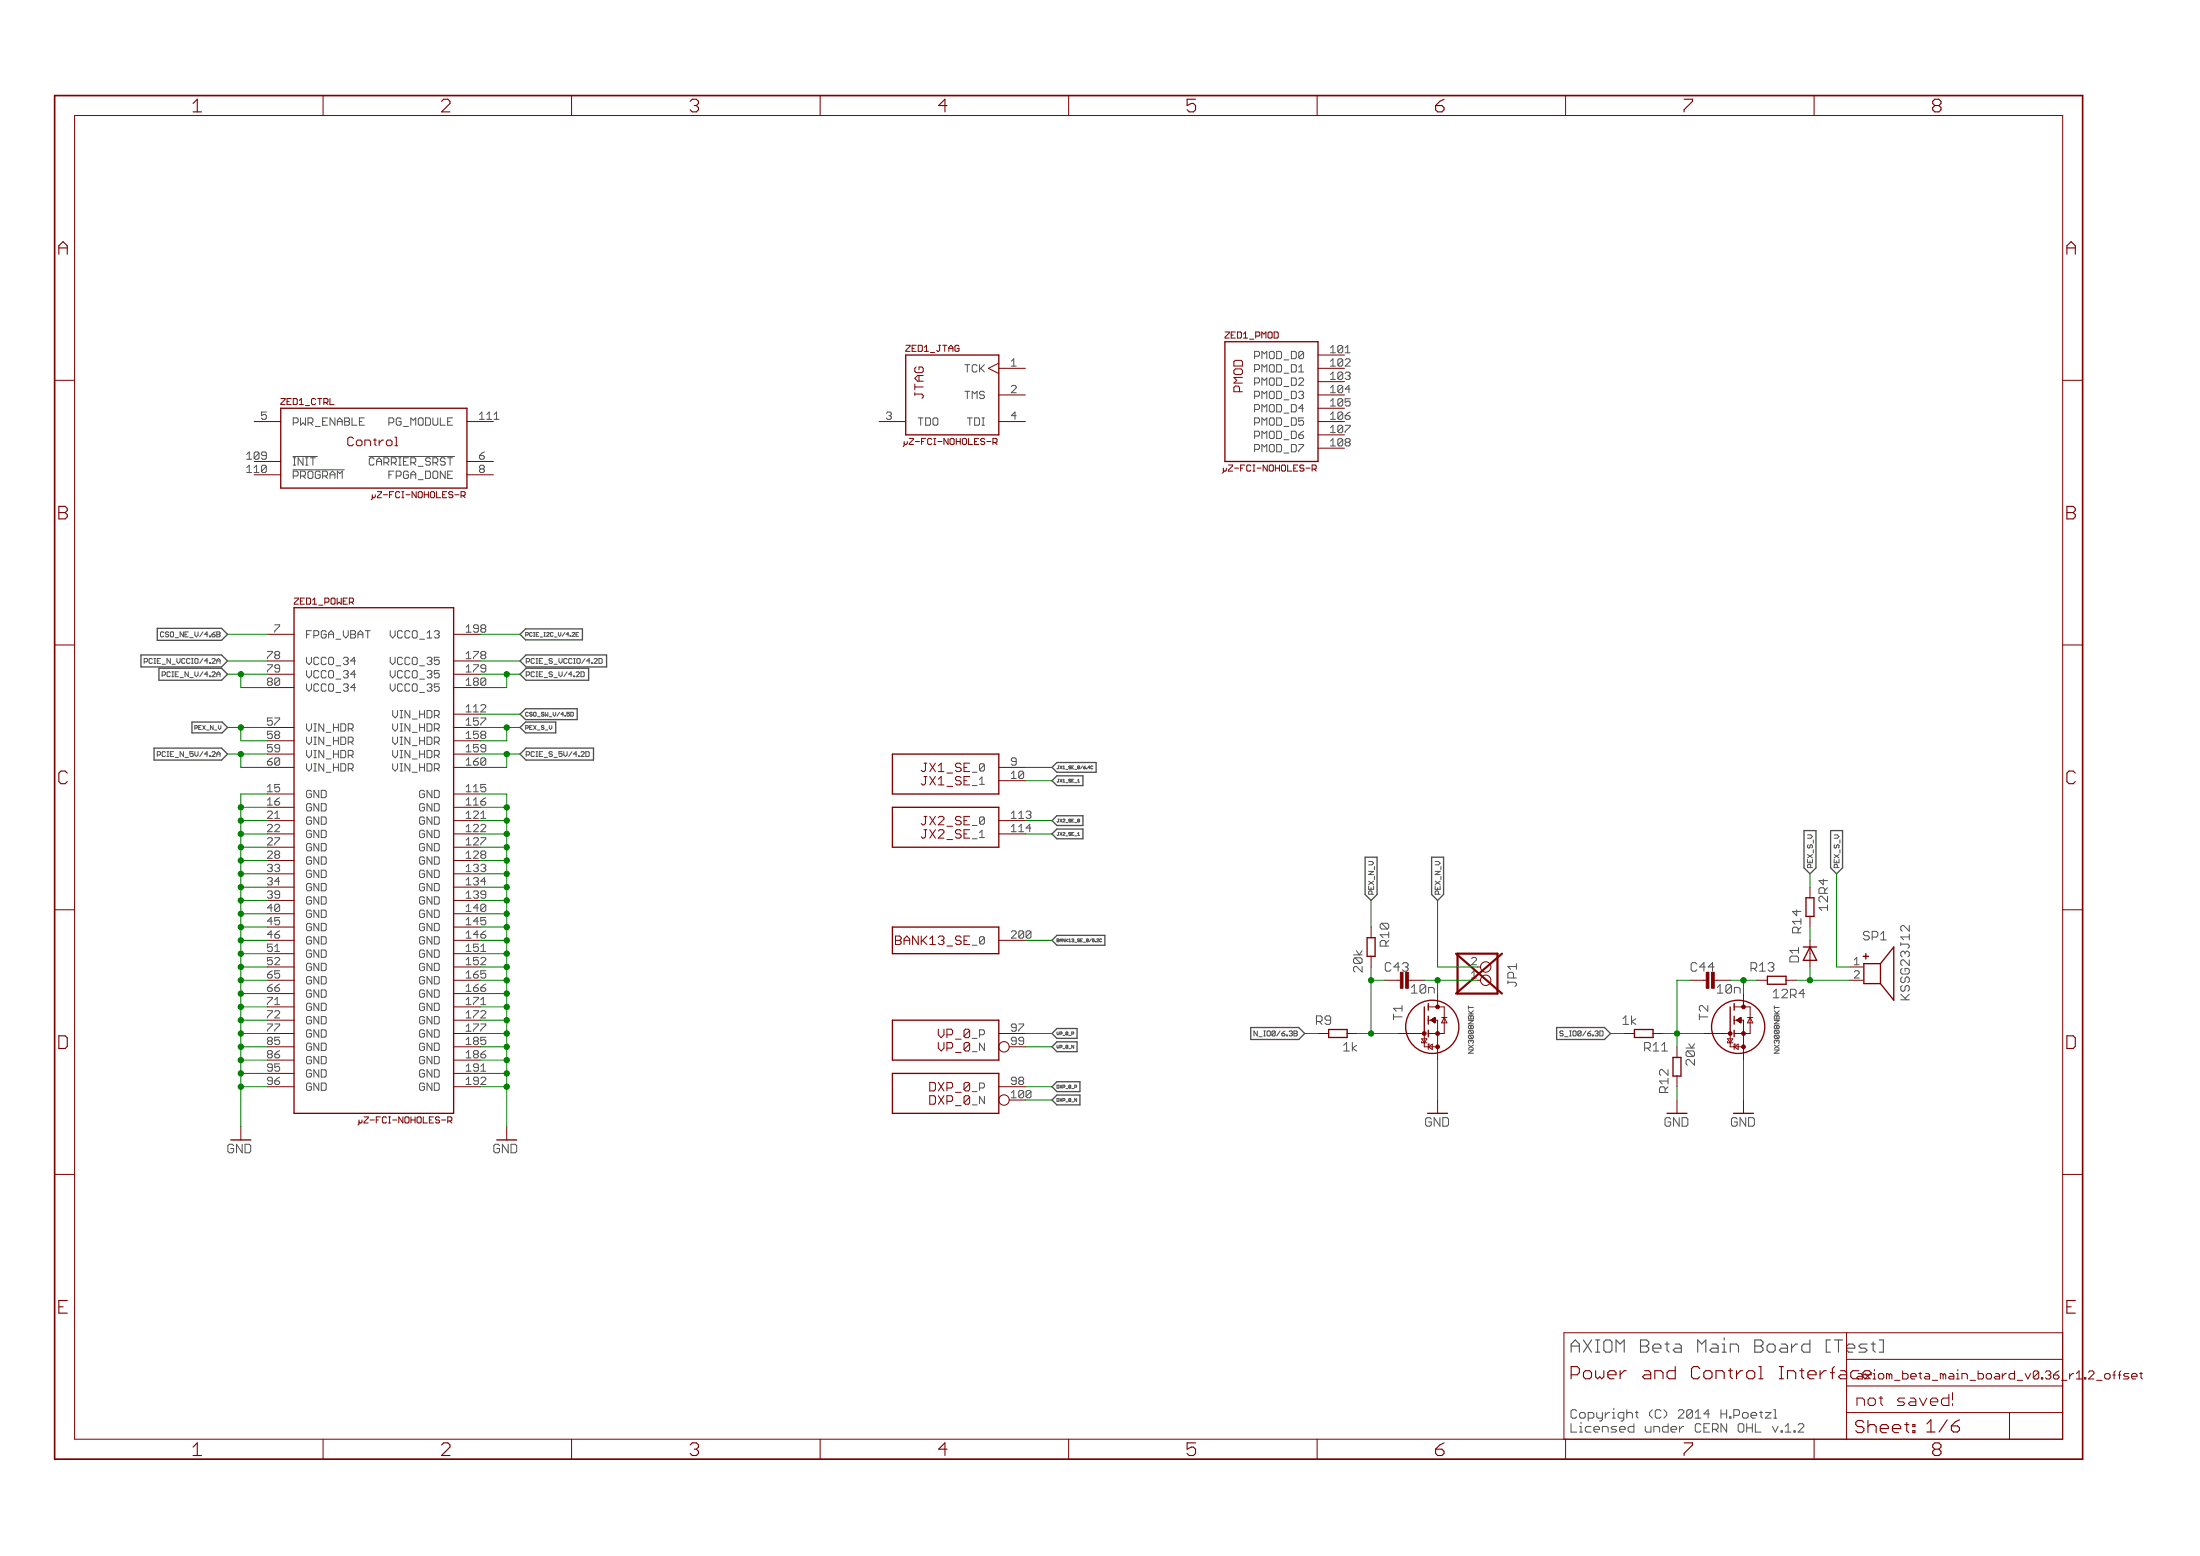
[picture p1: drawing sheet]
<svg xmlns="http://www.w3.org/2000/svg" width="420mm" height="297mm" viewBox="0 0 420 297" stroke-linecap="round" stroke-linejoin="round" font-family="sans-serif">
<g fill="none" stroke="#505050" stroke-width=".19">
<path d="M68.6 79.8h1M256.9 76.1h1M256.9 67.4h1M257.6 71l.3 .3v.2l-.3 .2 .3 .3v.2l-.3 .2M257.6 68.5l.3 .2v.3l-1 .9h1M257.6 76.6l.3 .2v.5l-.3 .2M257.6 79.4l.3 .2v.2l-.3 .3M257.9 78.7l-.5 .2M55.9 87.1h4.7M55.9 89.7h9.9M64.9 90.4l.5-.5v1.4M68.6 81.2h1"/>
<path d="M68.6 80.5h.5M70.5 87.1h16.3M94.4 80.1h.9M256.9 81.2h1v.2l-1 1M92.5 119.3l.3 .2v.2l-.3 .3 .3 .2v.3l-.3 .2M42.2 138.5v.5l-.2 .3M67.9 126.2h-.9l.7-.7v1.4M67.9 128.7h-.9l.7-.7v1.4M67.9 131.3h-.9l.7-.7v1.4M69.8 120.4h.9M70.2 120.4v1.4M91.8 137.1h1v.2l-1 .9"/>
<path d="M92.1 127.6h.7M92.5 124.4l.3 .2v.2l-.3 .3 .3 .2v.2l-.3 .3M92.5 126.9l.3 .2v1l-.3 .2M92.5 134.5l.3 .2v.3l-1 .9h1M92.5 139.6l.3 .2v.3l-.3 .2 .3 .2v.3l-.3 .2M92.5 129.4l.3 .3M92.8 129.7v.9l-.3 .2M92.8 129.7l-1 .9M105.4 138.5v.5l-.3 .3-.2-.3M109 136l.5 .1v.5l-.5 .1M110 120.7h.5M110 121.5h.5"/>
<path d="M111 128.2h.4l.2 .2v.6l-.2 .2h-.4M114.4 125.7h.5l.1 .2v.6l-.1 .1h-.5M91.8 149.8h1M91.8 159.9h1v.2l-1 1M91.8 156.2h1M92.1 142.8h.7M92.5 150.2l.3 .3v.4l-.3 .3M92.5 142.1l.3 .3v.9l-.3 .2M92.5 153l.3 .2v.3l-.3 .2M92.5 157.4l.3 .2v.2l-1 1h1M92.5 144.7l.3 .2M92.8 144.9v.9l-.3 .3"/>
<path d="M92.8 152.3l-.5 .2M92.8 144.9l-1 .9M111.9 143.5h.5l.1 .1v.7l-.1 .1h-.5M196.7 154.8l.2 .3v.2l-.2 .2 .2 .3v.2l-.2 .2M205.3 149.4h.3M205.3 157h.3M205.3 159.6h.3M205.8 148.9l.2-.1v.5M205.8 159.1l.2-.2v.6M205.8 149.3h.4M205.8 159.5h.4M206.2 156.5h-.4v.3"/>
<path d="M206.2 156.5v.3h-.4M206.2 156.5l-.4 .3M208.1 146.5h-.3l.2-.3v.6M208.7 146.3h-.4v.4h.4M91.8 175.2h1M92.1 170.8h.7M92.5 162.5l.3 .2v.2l-.3 .3 .3 .2v.2l-.3 .3M92.5 165l.3 .2v.3l-.3 .2 .3 .2v.3l-.3 .2M92.5 170.1l.3 .2v.9l-.3 .3M92.5 175.6l.3 .3v.4l-.3 .3M92.5 178.4l.3 .2v.3l-.3 .2M92.5 172.6l.3 .2"/>
<path d="M92.8 172.8v1l-.3 .2M92.8 172.8l-1 1M92.8 177.7l-.5 .2M209.4 179.3h.4l-.4 .5h.4M210.4 179.3h-.4v.4h.4M262.5 165.4v.6M262.5 167.3v.6M275.2 165.4v.6M275.2 167.3v.6M346.3 160.3v.7M346.3 162.2v.6M351.4 160.3v.7"/>
<path d="M351.4 162.2v.6M364.6 176.7v1.1l-1-1.1h-.3l-.3 .3M91.8 195.5h1v.2l-1 .9M91.8 181.6h1M91.8 185.3h1M91.8 191.8h1M91.8 198h1M92.5 182.8l.3 .2v.2l-1 1h1M92.5 185.8l.3 .2v.5l-.3 .2M92.5 188.6l.3 .2v.2l-.3 .3M92.5 192.9l.3 .3v.2l-1 .9h1M92.5 198.5l.3 .2v.5l-.3 .2"/>
<path d="M92.8 187.9l-.5 .2M204.1 197.7h.4M204.7 197.4h.3l.1-.3-.4-.1v.6M205.1 199.5v.6l-.4-.6v.6M266.1 194.1h1.7M266.1 193.6v1.1M267.8 192.5h-1.7l.6 .5M267.8 192v1M280.4 199.5l1 .6M280.4 192v.6M280.4 194l.2-.1 .3 .1 .3-.1 .2 .1v.5h-1zM280.4 194.8h1l-1 .7h1"/>
<path d="M280.4 193.6h1M280.4 193l.7 .6M280.4 192.3h1M280.6 196.7l-.2 .1v.4l.2 .1h.6M280.6 197.6l-.2 .2v.3l.2 .1h.6M280.6 196.7h.6l.2 .1v.4l-.2 .1M280.6 197.6h.6l.2 .2v.3l-.2 .1M280.6 197.6l.6 .6M280.6 196.7l.6 .6M280.9 198.7l-.1-.1-.4 .1v.3l.2 .2M280.9 195.9l-.1-.2-.4 .2v.3l.2 .2 .3-.2M280.9 198.7l.2-.1 .3 .1v.3l-.2 .2"/>
<path d="M280.9 194v.5M280.9 195.9v.3M280.9 198.7v.2M280.9 195.9l.2-.2 .3 .2v.3l-.2 .2-.3-.2M281.4 199.5l-1 .6M281.4 193l-.5 .4M324.5 194.1h1.7M324.5 193.6v1.1M326.2 192v1l-1.1-1h-.3l-.3 .2v.6l.3 .2M338.9 194.8h.9l-.9 .7h.9M338.9 194l.1-.1 .3 .1 .3-.1 .2 .1v.5h-.9zM338.9 193.6h.9"/>
<path d="M338.9 192.3h.9M338.9 199.5l.9 .6M338.9 192v.6M338.9 193l.6 .6M339 197.6l-.1 .2v.3l.1 .1h.6M339 197.6h.6l.2 .2v.3l-.2 .1M339 196.7l-.1 .1v.4l.1 .1h.6M339 196.7h.6l.2 .1v.4l-.2 .1M339 197.6l.6 .6M339 196.7l.6 .6M339.3 198.7l-.1-.1-.3 .1v.3l.1 .2M339.3 198.7l.2-.1 .3 .1v.3l-.2 .2"/>
<path d="M339.3 195.9l-.1-.2-.3 .2 .1 .5 .3-.2M339.3 195.9l.2-.2 .3 .2-.2 .5-.3-.2M339.3 194v.5M339.3 195.9v.3M339.3 198.7v.2M339.8 199.5l-.9 .6M339.8 193l-.5 .4M91.8 204.5h1M92.5 201.3l.3 .2v.2l-.3 .3M92.5 205.6l.3 .3v.2l-1 .9h1M92.8 200.6l-.5 .2M204.1 200.2h.4"/>
<path d="M204.7 207.8h.4M204.7 210.4h.4M205.3 207.5h.3l-.1-.3h-.2v.5M205.6 209.7v.6l-.3-.6v.6M280.4 200.4h1l-1 .7h1M338.9 200.4h.9l-.9 .7h.9M343.4 272l.3-.2h.5l.3 .2v.3l-1.1 1.1h1.1"/>
</g>
<g fill="none" stroke="#505050" stroke-width=".25">
<path d="M30 120h12.3l1.2 1.1-1.2 1.1h-12.3zM26.9 125h15.4l1.2 1.2-1.2 1.1h-15.4zM30.4 127.6h11.9l1.2 1.1-1.2 1.2h-11.9zM36.7 137.8h5.7l1.1 1.1-1.1 1h-5.7zM99.3 121.1l1.1-1h10.8v2.1h-10.8zM99.3 136.3l1.1-1h9.8v2.1h-9.8zM99.3 128.7l1.2-1.1h11.9v2.3h-11.9zM99.3 138.9l1.1-1.1h5.7v2.1h-5.7zM99.3 126.2l1.2-1.2h15.3v2.3h-15.3zM29.4 142.8h12.9l1.2 1.2-1.2 1.1h-12.9zM99.3 144l1.2-1.2h12.8v2.3h-12.8zM200.9 146.5l.9-.9h7.5v1.8h-7.5z"/>
<path d="M200.9 149l.9-.9h5v1.9h-5zM200.9 156.7l.9-1h5v1.9h-5zM200.9 159.2l.9-.9h5v1.8h-5zM344.5 158.6h2.3v7.1l-1.1 1.1-1.2-1.1zM349.6 158.6h2.3v7.1l-1.1 1.1-1.2-1.1zM201.8 178.6h9.2v1.8h-9.2l-.9-.9zM260.7 163.6h2.3v7.2l-1.1 1.1-1.2-1.1zM273.4 163.6h2.3v7.2l-1.1 1.1-1.2-1.1zM201.8 196.3h3.9v1.9h-3.9l-.9-.9zM201.8 198.9h3.9v1.9h-3.9l-.9-1zM238.9 196.2h9.1l1.2 1.1-1.2 1.1h-9.1zM297.3 196.2h9.1l1.2 1.1-1.2 1.1h-9.1z"/>
<path d="M201.8 206.5h4.4v1.9h-4.4l-.9-.9zM201.8 209h4.4v1.9h-4.4l-.9-.9z"/>
</g>
<g fill="none" stroke="#800000" stroke-width=".25">
<path d="M53.6 77.9h35.6v15.3h-35.6zM173 67.8h17.8v15.2h-17.8zM233.9 65.2h17.8v22.9h-17.8zM56.2 116h30.4v96.5h-30.4zM170.4 154.1h20.4v7.6h-20.4zM170.4 144h20.4v7.6h-20.4zM170.4 177h20.4v5.1h-20.4zM261.1 179h1.5v3.6h-1.5zM344.9 171.4h1.5v3.5h-1.5zM170.4 194.8h20.4v7.6h-20.4zM253.7 196.5h3.6v1.6h-3.6zM272 192.2v5.1"/>
<path d="M272.8 191.6v1.2M272.8 194v1.5M272.8 196.7v1.2M312.1 196.5h3.6v1.6h-3.6zM330.4 192.2v5.1M331.2 191.6v1.2M331.2 194v1.5M331.2 196.7v1.2M337.5 186.4h3.6v1.5h-3.6zM344.4 180.8h2.5M345.7 180.8l1.2 2.5h-2.5zM355.8 182.6h1"/>
<path d="M356.3 182.1v1M359.1 184h-3.1v3.8h3.1M359.1 184v3.8M359.1 184l2.6-3.2v10.1l-2.6-3.1M170.4 204.9h20.4v7.6h-20.4zM320.3 201.9h-.8v3.5h1.5v-3.5"/>
<circle cx="273.5" cy="196" r="5.1"/>
<circle cx="332" cy="196" r="5.1"/>
</g>
<g fill="none" stroke="#800000" stroke-width=".19">
<path d="M61.7 18.2v3.9M109.2 18.2v3.9M156.6 18.2v3.9M204.1 18.2v3.9M251.5 18.2v3.9M299 18.2v3.9M346.5 18.2v3.9M14.2 22.1h379.7v252.6h-379.7zM10.4 72.6h3.8M63 77.2h.8M182.4 66.1l.2-.2h.4l.2 .2M182.8 66.5h.4v.4l-.2 .2h-.4l-.2-.2"/>
<path d="M190.8 69.3l-2 1 2 1M190.8 70.3h5M190.8 75.4h5M243.3 63.4h.6l.2 .2v.7l-.2 .2h-.6M251.7 70.3h5.1M251.7 75.4h5.1M251.7 77.9h5.1M251.7 72.9h5.1M251.7 67.8h5.1M393.9 72.6h3.8M48.5 88.1h5.1M48.5 80.5h5.1"/>
<path d="M48.5 90.6h5.1M89.2 88.1h5M89.2 80.5h5M89.2 90.6h5M167.9 80.5h5.1M190.8 80.5h5M251.7 80.5h5.1M251.7 85.6h5.1M251.7 83h5.1M66.7 114.2h.6l.2 .2v.3l-.2 .3h-.6M67.1 115l.4 .3M10.4 123.1h3.8"/>
<path d="M51.1 126.2h5.1M51.1 128.7h5.1M51.1 131.3h5.1M51.1 121.1h5.1M51.1 138.9h5.1M86.6 126.2h5.1M86.6 128.7h5.1M86.6 131.3h5.1M86.6 121.1h5.1M86.6 138.9h5.1M86.6 136.3h5.1M393.9 123.1h3.8"/>
<path d="M51.1 151.6h5.1M51.1 154.1h5.1M51.1 156.7h5.1M51.1 159.2h5.1M51.1 141.4h5.1M51.1 144h5.1M51.1 146.5h5.1M86.6 151.6h5.1M86.6 154.1h5.1M86.6 156.7h5.1M86.6 159.2h5.1M86.6 141.4h5.1"/>
<path d="M86.6 144h5.1M86.6 146.5h5.1M190.8 156.7h5M190.8 159.2h5M190.8 146.5h5M190.8 149h5M10.4 173.7h3.8M51.1 161.7h5.1M51.1 164.3h5.1M51.1 166.8h5.1M51.1 169.4h5.1M51.1 171.9h5.1"/>
<path d="M51.1 174.4h5.1M51.1 177h5.1M51.1 179.5h5.1M86.6 161.7h5.1M86.6 164.3h5.1M86.6 166.8h5.1M86.6 169.4h5.1M86.6 171.9h5.1M86.6 174.4h5.1M86.6 177h5.1M86.6 179.5h5.1M190.8 179.5h5"/>
<path d="M261.9 177v2M345.7 169.4v2M345.7 174.9v2.1M345.7 179.5v5.1M393.9 173.7h3.8M51.1 182.1h5.1M51.1 184.6h5.1M51.1 187.1h5.1M51.1 189.7h5.1M51.1 192.2h5.1M51.1 194.8h5.1M51.1 197.3h5.1"/>
<path d="M51.1 199.8h5.1M86.6 182.1h5.1M86.6 184.6h5.1M86.6 187.1h5.1M86.6 189.7h5.1M86.6 192.2h5.1M86.6 194.8h5.1M86.6 197.3h5.1M86.6 199.8h5.1M190.8 197.3h5M192.7 199.8h3.1M251.7 197.3h2"/>
<path d="M257.3 197.3h2M261.9 182.6v2M264.4 187.1h3M266.9 197.3h5.1v2.5h2.6M271.5 198.8v.3h1M271.5 198.3h1l-.5 .8zM272.8 192.2h3v5.1h-3M272.8 194.8h1.8v7.6M272.8 199.8l.7-.5v1zM273 199.3h-.2v1M273.3 194.8l.7-.6v1.1zM273.3 194.7h.7"/>
<path d="M273.4 194.8h.6M273.4 194.7h.6M273.5 194.6h.5M273.5 194.9h.5M273.6 194.9h.4M273.6 195h.4M273.6 194.5h.4M273.7 195h.3M273.7 194.5h.3M273.8 195.1h.2M273.8 194.4h.2M273.9 194.3h.1"/>
<path d="M273.9 195.2h.1M274 194.3h.1M274 195.2h.1M274 194.2h.1M274.6 189.7v2.5M275.3 194.2h1M275.8 194.2l.5 1.1h-1zM282.2 184.6h.5M282.2 187.1h.5M310.1 197.3h2M315.7 197.3h2M322.8 187.1h3.1"/>
<path d="M325.4 197.3h5v2.5h2.6M329.9 198.8v.3h1M329.9 198.3h1l-.5 .8zM331.2 192.2h3v5.1h-3M331.2 194.8h1.8v7.6M331.2 199.8l.8-.5v1zM331.4 199.3h-.2v1M331.7 194.8l.8-.6v1.1zM331.8 194.8h.7M331.8 194.7h.7M331.9 194.9h.6M331.9 194.6h.6"/>
<path d="M332 194.9h.5M332 194.6h.5M332 194.5h.5M332.1 195h.4M332.1 194.5h.4M332.2 194.4h.3M332.2 195.1h.3M332.3 195.1h.2M332.3 195.2h.2M332.3 194.3h.2M332.4 195.2h.1M332.4 194.3h.1"/>
<path d="M332.5 194.2h.1M333 189.7v2.5M333.7 194.2h1.1M334.2 194.2l.6 1.1h-1.1zM335.5 187.1h2M341.1 187.1h2M353.3 184.6h2.5M353.3 187.1h2.5M46 215.1v2.5M51.1 202.4h5.1M51.1 204.9h5.1M51.1 207.5h5.1"/>
<path d="M86.6 202.4h5.1M86.6 204.9h5.1M86.6 207.5h5.1M96.8 215.1v2.5M190.8 207.5h5M274.6 210v2.5M320.3 205.4v2.1M320.3 210v2.5M333 210v2.5M10.4 224.2h3.8M393.9 224.2h3.8M352.7 259.5h41.2"/>
<path d="M393.9 254.4h-95.2v20.3M61.7 274.7v3.9M109.2 274.7v3.9M156.6 274.7v3.9M204.1 274.7v3.9M251.5 274.7v3.9M299 274.7v3.9M346.5 274.7v3.9M383.8 269.7v5M393.9 264.6h-41.2v5.1h41.2"/>
<circle cx="191.7" cy="199.8" r=".99"/>
<circle cx="283.7" cy="187.1" r=".99"/>
<circle cx="283.7" cy="184.6" r=".99"/>
<circle cx="191.7" cy="210" r=".99"/>
</g>
<path d="M10.4 18.2h387.3v260.4h-387.3z" fill="none" stroke="#800000" stroke-width=".32"/>
<path d="M278.4 182.1h7.6v7.6h-7.6z" fill="none" stroke="#800000" stroke-width=".42"/>
<path d="M278.1 182.1l8.8 7.6M286.9 182.1l-8.8 7.6" fill="none" stroke="#800000" stroke-width=".4"/>
<g fill="#800000" stroke="#800000" stroke-width=".19">
<circle cx="274.6" cy="197.3" r=".36"/>
<circle cx="274.6" cy="192.2" r=".36"/>
<circle cx="274.6" cy="199.8" r=".36"/>
<circle cx="272" cy="197.3" r=".36"/>
<circle cx="333" cy="197.3" r=".36"/>
<circle cx="333" cy="192.2" r=".36"/>
<circle cx="333" cy="199.8" r=".36"/>
<circle cx="330.4" cy="197.3" r=".36"/>
</g>
<g fill="#800000" stroke="#800000" stroke-width=".19">
<path d="M268.5 185.6h.5v3.1h-.5z"/>
<path d="M267.4 185.6h.5v3.1h-.5z"/>
<path d="M326.9 185.6h.5v3.1h-.5z"/>
<path d="M325.9 185.6h.5v3.1h-.5z"/>
</g>
<g fill="none" stroke="#008000" stroke-width=".19">
<path d="M43.5 121.1h7.6M43.5 128.7h7.6M43.5 138.9h7.6M43.5 126.2h7.6M46 128.7v2.6h5.1M46 138.9v2.5h5.1M91.7 121.1h7.6M91.7 136.3h7.6M91.7 128.7h7.6M91.7 138.9h7.6M91.7 126.2h7.6M96.8 128.7v2.6h-5.1"/>
<path d="M96.8 138.9v2.5h-5.1M43.5 144h7.6M46 144v2.5h5.1M46 154.1h5.1M46 156.7h5.1M46 159.2h5.1M51.1 151.6h-5.1v63.5M91.7 151.6h5.1v63.5M91.7 154.1h5.1M91.7 156.7h5.1M91.7 159.2h5.1M91.7 144h7.6"/>
<path d="M96.8 144v2.5h-5.1M195.8 156.7h5.1M195.8 159.2h5.1M195.8 146.5h5.1M195.8 149h5.1M46 161.7h5.1M46 164.3h5.1M46 166.8h5.1M46 169.4h5.1M46 171.9h5.1M46 174.4h5.1M46 177h5.1"/>
<path d="M46 179.5h5.1M91.7 161.7h5.1M91.7 164.3h5.1M91.7 166.8h5.1M91.7 169.4h5.1M91.7 171.9h5.1M91.7 174.4h5.1M91.7 177h5.1M91.7 179.5h5.1M195.8 179.5h5.1M261.9 171.9v5.1M274.6 171.9v12.7h7.6"/>
<path d="M345.7 166.8v2.6M345.7 177v2.5M350.8 166.8v17.8h2.5M46 182.1h5.1M46 184.6h5.1M46 187.1h5.1M46 189.7h5.1M46 192.2h5.1M46 194.8h5.1M46 197.3h5.1M46 199.8h5.1M91.7 182.1h5.1"/>
<path d="M91.7 184.6h5.1M91.7 187.1h5.1M91.7 189.7h5.1M91.7 192.2h5.1M91.7 194.8h5.1M91.7 197.3h5.1M91.7 199.8h5.1M195.8 197.3h5.1M195.8 199.8h5.1M249.2 197.3h2.5M259.3 197.3h7.6M261.9 187.1h2.5"/>
<path d="M261.9 184.6v12.7M272 187.1h10.2M274.6 187.1v2.6M307.6 197.3h2.5M317.7 197.3h7.7M322.8 187.1h-2.5v12.7M330.4 187.1h5.1M333 187.1v2.6M343.1 187.1h10.2M345.7 184.6v2.5M46 202.4h5.1M46 204.9h5.1"/>
<path d="M46 207.5h5.1M91.7 202.4h5.1M91.7 204.9h5.1M91.7 207.5h5.1M195.8 207.5h5.1M195.8 210h5.1M274.6 202.4v7.6M320.3 207.5v2.5M333 202.4v7.6"/>
</g>
<g fill="#008000" stroke="#008000" stroke-width=".19">
<circle cx="46" cy="154.1" r=".51"/>
<circle cx="46" cy="156.7" r=".51"/>
<circle cx="46" cy="159.2" r=".51"/>
<circle cx="46" cy="161.7" r=".51"/>
<circle cx="46" cy="164.3" r=".51"/>
<circle cx="46" cy="166.8" r=".51"/>
<circle cx="46" cy="169.4" r=".51"/>
<circle cx="46" cy="171.9" r=".51"/>
<circle cx="46" cy="174.4" r=".51"/>
<circle cx="46" cy="177" r=".51"/>
<circle cx="46" cy="179.5" r=".51"/>
<circle cx="46" cy="182.1" r=".51"/>
<circle cx="46" cy="184.6" r=".51"/>
<circle cx="46" cy="187.1" r=".51"/>
<circle cx="46" cy="189.7" r=".51"/>
<circle cx="46" cy="192.2" r=".51"/>
<circle cx="46" cy="194.8" r=".51"/>
<circle cx="46" cy="197.3" r=".51"/>
<circle cx="46" cy="199.8" r=".51"/>
<circle cx="46" cy="202.4" r=".51"/>
<circle cx="46" cy="204.9" r=".51"/>
<circle cx="46" cy="207.5" r=".51"/>
<circle cx="96.8" cy="154.1" r=".51"/>
<circle cx="96.8" cy="156.7" r=".51"/>
<circle cx="96.8" cy="159.2" r=".51"/>
<circle cx="96.8" cy="161.7" r=".51"/>
<circle cx="96.8" cy="164.3" r=".51"/>
<circle cx="96.8" cy="166.8" r=".51"/>
<circle cx="96.8" cy="169.4" r=".51"/>
<circle cx="96.8" cy="171.9" r=".51"/>
<circle cx="96.8" cy="174.4" r=".51"/>
<circle cx="96.8" cy="177" r=".51"/>
<circle cx="96.8" cy="179.5" r=".51"/>
<circle cx="96.8" cy="182.1" r=".51"/>
<circle cx="96.8" cy="184.6" r=".51"/>
<circle cx="96.8" cy="187.1" r=".51"/>
<circle cx="96.8" cy="189.7" r=".51"/>
<circle cx="96.8" cy="192.2" r=".51"/>
<circle cx="96.8" cy="194.8" r=".51"/>
<circle cx="96.8" cy="197.3" r=".51"/>
<circle cx="96.8" cy="199.8" r=".51"/>
<circle cx="96.8" cy="202.4" r=".51"/>
<circle cx="96.8" cy="204.9" r=".51"/>
<circle cx="96.8" cy="207.5" r=".51"/>
<circle cx="46" cy="128.7" r=".51"/>
<circle cx="96.8" cy="128.7" r=".51"/>
<circle cx="46" cy="144" r=".51"/>
<circle cx="96.8" cy="144" r=".51"/>
<circle cx="96.8" cy="138.9" r=".51"/>
<circle cx="46" cy="138.9" r=".51"/>
<circle cx="274.6" cy="187.1" r=".51"/>
<circle cx="345.7" cy="187.1" r=".51"/>
<circle cx="333" cy="187.1" r=".51"/>
<circle cx="261.9" cy="197.3" r=".51"/>
<circle cx="261.9" cy="187.1" r=".51"/>
<circle cx="320.3" cy="197.3" r=".51"/>
</g>
<g font-size="3.7" fill="#800000">
<text x="36.2" y="21.4">1</text>
<text x="83.7" y="21.4">2</text>
<text x="131.1" y="21.4">3</text>
<text x="178.6" y="21.4">4</text>
<text x="226" y="21.4">5</text>
<text x="273.5" y="21.4">6</text>
<text x="321" y="21.4">7</text>
<text x="368.4" y="21.4">8</text>
<text x="10.6" y="48.6">A</text>
<text x="394.1" y="48.6">A</text>
<text x="10.6" y="99.2">B</text>
<text x="394.1" y="99.2">B</text>
<text x="10.6" y="149.7">C</text>
<text x="394.1" y="149.7">C</text>
<text x="10.6" y="200.2">D</text>
<text x="394.1" y="200.2">D</text>
<text x="10.6" y="250.8">E</text>
<text x="394.1" y="250.8">E</text>
<text x="36.2" y="277.9">1</text>
<text x="83.7" y="277.9">2</text>
<text x="131.1" y="277.9">3</text>
<text x="178.6" y="277.9">4</text>
<text x="226" y="277.9">5</text>
<text x="273.5" y="277.9">6</text>
<text x="321" y="277.9">7</text>
<text x="368.4" y="277.9">8</text>
</g>
<text font-size="3.6" fill="#505050" x="299.3" y="258.2">AXIOM Beta Main Board [Te</text>
<g font-size="3.6" fill="#800000">
<text x="299.3" y="263.3">Power and Control Interfa</text>
<text x="353.3" y="258.2">st]</text>
<text x="353.3" y="263.3">ce</text>
<text x="353.6" y="273.6">Sheet: 1/6</text>
</g>
<text font-size="3.2" fill="#800000" x="353.9" y="268.4">not saved!</text>
<g font-size="2.5" fill="#800000">
<text x="175.7" y="75.9" transform="rotate(-90 175.7 75.9)">JTAG</text>
<text x="236.7" y="74.6" transform="rotate(-90 236.7 74.6)">PMOD</text>
<text x="65.5" y="85.2">Control</text>
<text x="176" y="147.4">JX1_SE</text>
<text x="176" y="149.9">JX1_SE</text>
<text x="176" y="157.5">JX2_SE</text>
<text x="176" y="160.1">JX2_SE</text>
<text x="171.5" y="180.4">BANK13_SE</text>
<text x="268.8" y="189.7">10n</text>
<text x="327.2" y="189.7">10n</text>
<text x="179" y="198.2">VP_0</text>
<text x="179" y="200.7">VP_0</text>
<text x="323" y="203.3" transform="rotate(-90 323 203.3)">20k</text>
<text x="177.5" y="208.3">DXP_0</text>
<text x="177.5" y="210.9">DXP_0</text>
<text x="271.9" y="215.1">GND</text>
<text x="317.6" y="215.1">GND</text>
<text x="330.3" y="215.1">GND</text>
<text x="42.8" y="220.1">GND</text>
<text x="93.6" y="220.1">GND</text>
</g>
<g font-size="2.5" fill="#505050">
<text x="348.4" y="173.6" transform="rotate(-90 348.4 173.6)">12R4</text>
<text x="343.4" y="178" transform="rotate(-90 343.4 178)">R14</text>
<text x="355.2" y="179.5">SP1</text>
<text x="259.5" y="185.6" transform="rotate(-90 259.5 185.6)">20k</text>
<text x="264" y="185.5">C43</text>
<text x="264.6" y="180.5" transform="rotate(-90 264.6 180.5)">R10</text>
<text x="322.4" y="185.5">C44</text>
<text x="333.9" y="185.5">R13</text>
<text x="342.9" y="183.6" transform="rotate(-90 342.9 183.6)">D1</text>
<text x="289" y="188.4" transform="rotate(-90 289 188.4)">JP1</text>
<text x="338.2" y="190.6">12R4</text>
<text x="364.1" y="190.9" transform="rotate(-90 364.1 190.9)">KSSG23J12</text>
<text x="250.8" y="195.6">R9</text>
<text x="309.2" y="195.6">1k</text>
<text x="255.9" y="200.7">1k</text>
<text x="313.6" y="200.7">R11</text>
<text x="318" y="208.4" transform="rotate(-90 318 208.4)">R12</text>
<text x="299.3" y="270.8">Copyright (C) 2014 H.Poetzl</text>
<text x="299.3" y="273.5">Licensed under CERN OHL v.1.2</text>
</g>
<g font-size="2.3" fill="#800000">
<text x="353.9" y="263.3">axiom_beta_main_board_v0.36_r1.</text>
<text x="397.9" y="263.3">2_offset</text>
</g>
<g font-size="2.1" fill="#505050">
<text x="183.9" y="71.1">TCK</text>
<text x="192.4" y="70">1</text>
<text x="239.7" y="71.1">PMOD_D1</text>
<text x="239.7" y="68.5">PMOD_D0</text>
<text x="253.4" y="70">102</text>
<text x="253.4" y="67.4">101</text>
<text x="183.9" y="76.2">TMS</text>
<text x="192.4" y="75">2</text>
<text x="239.7" y="76.2">PMOD_D3</text>
<text x="239.7" y="73.6">PMOD_D2</text>
<text x="253.4" y="77.6">105</text>
<text x="253.4" y="75">104</text>
<text x="253.4" y="72.5">103</text>
<text x="49.3" y="80.1">5</text>
<text x="55.3" y="81.2">PWR_ENABLE</text>
<text x="74.5" y="81.2">PG_MODULE</text>
<text x="90.8" y="80.1">111</text>
<text x="168.7" y="80.1">3</text>
<text x="174.6" y="81.2">TDO</text>
<text x="183.9" y="81.2">TDI</text>
<text x="192.4" y="80.1">4</text>
<text x="239.7" y="83.8">PMOD_D6</text>
<text x="239.7" y="81.2">PMOD_D5</text>
<text x="239.7" y="78.7">PMOD_D4</text>
<text x="253.4" y="82.7">107</text>
<text x="253.4" y="80.1">106</text>
<text x="46.7" y="87.7">109</text>
<text x="55.3" y="88.8">INIT</text>
<text x="70.7" y="88.8">CARRIER_SRST</text>
<text x="90.8" y="87.7">6</text>
<text x="239.7" y="86.3">PMOD_D7</text>
<text x="253.4" y="85.2">108</text>
<text x="46.7" y="90.3">110</text>
<text x="55.3" y="91.4">PROGRAM</text>
<text x="74.5" y="91.4">FPGA_DONE</text>
<text x="90.8" y="90.3">8</text>
<text x="50.6" y="125.8">78</text>
<text x="51.8" y="120.7">7</text>
<text x="57.8" y="121.9">FPGA_VBAT</text>
<text x="74.6" y="121.9">VCCO_13</text>
<text x="88.3" y="125.8">178</text>
<text x="88.3" y="120.7">198</text>
<text x="50.6" y="130.9">80</text>
<text x="50.6" y="128.4">79</text>
<text x="57.8" y="129.5">VCCO_34</text>
<text x="57.8" y="126.9">VCCO_34</text>
<text x="74.6" y="126.9">VCCO_35</text>
<text x="74.6" y="129.5">VCCO_35</text>
<text x="88.3" y="128.4">179</text>
<text x="88.3" y="130.9">180</text>
<text x="57.8" y="132">VCCO_34</text>
<text x="74.6" y="132">VCCO_35</text>
<text x="74.6" y="137.1">VIN_HDR</text>
<text x="88.3" y="136">112</text>
<text x="50.6" y="143.6">59</text>
<text x="50.6" y="141.1">58</text>
<text x="50.6" y="138.5">57</text>
<text x="57.8" y="142.2">VIN_HDR</text>
<text x="57.8" y="139.6">VIN_HDR</text>
<text x="74.6" y="139.6">VIN_HDR</text>
<text x="74.6" y="142.2">VIN_HDR</text>
<text x="88.3" y="138.5">157</text>
<text x="88.3" y="141.1">158</text>
<text x="88.3" y="143.6">159</text>
<text x="50.6" y="146.1">60</text>
<text x="57.8" y="147.3">VIN_HDR</text>
<text x="57.8" y="144.7">VIN_HDR</text>
<text x="74.6" y="144.7">VIN_HDR</text>
<text x="74.6" y="147.3">VIN_HDR</text>
<text x="88.3" y="146.1">160</text>
<text x="185.2" y="147.3">_0</text>
<text x="185.2" y="149.8">_1</text>
<text x="192.4" y="146.1">9</text>
<text x="192.4" y="148.7">10</text>
<text x="50.6" y="151.2">15</text>
<text x="50.6" y="153.8">16</text>
<text x="57.8" y="152.3">GND</text>
<text x="57.8" y="154.9">GND</text>
<text x="79.7" y="152.3">GND</text>
<text x="79.7" y="154.9">GND</text>
<text x="88.3" y="151.2">115</text>
<text x="88.3" y="153.8">116</text>
<text x="50.6" y="156.3">21</text>
<text x="50.6" y="158.8">22</text>
<text x="50.6" y="161.4">27</text>
<text x="57.8" y="157.4">GND</text>
<text x="57.8" y="160">GND</text>
<text x="79.7" y="157.4">GND</text>
<text x="79.7" y="160">GND</text>
<text x="88.3" y="156.3">121</text>
<text x="88.3" y="158.8">122</text>
<text x="88.3" y="161.4">127</text>
<text x="185.2" y="157.4">_0</text>
<text x="185.2" y="160">_1</text>
<text x="192.4" y="156.3">113</text>
<text x="192.4" y="158.8">114</text>
<text x="50.6" y="163.9">28</text>
<text x="50.6" y="166.5">33</text>
<text x="57.8" y="162.5">GND</text>
<text x="57.8" y="165">GND</text>
<text x="57.8" y="167.6">GND</text>
<text x="79.7" y="162.5">GND</text>
<text x="79.7" y="165">GND</text>
<text x="79.7" y="167.6">GND</text>
<text x="88.3" y="163.9">128</text>
<text x="88.3" y="166.5">133</text>
<text x="50.6" y="169">34</text>
<text x="50.6" y="171.5">39</text>
<text x="57.8" y="170.1">GND</text>
<text x="57.8" y="172.7">GND</text>
<text x="79.7" y="170.1">GND</text>
<text x="79.7" y="172.7">GND</text>
<text x="88.3" y="169">134</text>
<text x="88.3" y="171.5">139</text>
<text x="50.6" y="174.1">40</text>
<text x="50.6" y="176.6">45</text>
<text x="50.6" y="179.2">46</text>
<text x="57.8" y="175.2">GND</text>
<text x="57.8" y="177.7">GND</text>
<text x="79.7" y="175.2">GND</text>
<text x="79.7" y="177.7">GND</text>
<text x="88.3" y="174.1">140</text>
<text x="88.3" y="176.6">145</text>
<text x="88.3" y="179.2">146</text>
<text x="192.4" y="179.2">200</text>
<text x="50.6" y="181.7">51</text>
<text x="50.6" y="184.2">52</text>
<text x="57.8" y="180.3">GND</text>
<text x="57.8" y="182.8">GND</text>
<text x="57.8" y="185.4">GND</text>
<text x="79.7" y="180.3">GND</text>
<text x="79.7" y="182.8">GND</text>
<text x="79.7" y="185.4">GND</text>
<text x="88.3" y="181.7">151</text>
<text x="88.3" y="184.2">152</text>
<text x="185.2" y="180.3">_0</text>
<text x="280.4" y="184.2">2</text>
<text x="353.5" y="184.2">1</text>
<text x="50.6" y="186.8">65</text>
<text x="50.6" y="189.3">66</text>
<text x="50.6" y="191.9">71</text>
<text x="57.8" y="187.9">GND</text>
<text x="57.8" y="190.4">GND</text>
<text x="79.7" y="187.9">GND</text>
<text x="79.7" y="190.4">GND</text>
<text x="88.3" y="186.8">165</text>
<text x="88.3" y="189.3">166</text>
<text x="88.3" y="191.9">171</text>
<text x="280.4" y="186.8">1</text>
<text x="353.5" y="186.8">2</text>
<text x="50.6" y="194.4">72</text>
<text x="50.6" y="196.9">77</text>
<text x="57.8" y="193">GND</text>
<text x="57.8" y="195.5">GND</text>
<text x="79.7" y="193">GND</text>
<text x="79.7" y="195.5">GND</text>
<text x="88.3" y="194.4">172</text>
<text x="88.3" y="196.9">177</text>
<text x="192.4" y="196.9">97</text>
<text x="50.6" y="199.5">85</text>
<text x="50.6" y="202">86</text>
<text x="57.8" y="198">GND</text>
<text x="57.8" y="200.6">GND</text>
<text x="57.8" y="203.1">GND</text>
<text x="79.7" y="198">GND</text>
<text x="79.7" y="200.6">GND</text>
<text x="79.7" y="203.1">GND</text>
<text x="88.3" y="199.5">185</text>
<text x="88.3" y="202">186</text>
<text x="192.4" y="199.5">99</text>
<text x="50.6" y="204.6">95</text>
<text x="50.6" y="207.1">96</text>
<text x="57.8" y="205.7">GND</text>
<text x="57.8" y="208.2">GND</text>
<text x="79.7" y="205.7">GND</text>
<text x="79.7" y="208.2">GND</text>
<text x="88.3" y="204.6">191</text>
<text x="88.3" y="207.1">192</text>
<text x="192.4" y="207.1">98</text>
</g>
<g font-size="2.1" fill="#800000">
<text x="185.2" y="200.6">_N</text>
<text x="185.2" y="198">_P</text>
<text x="185.2" y="208.2">_P</text>
<text x="192.4" y="209.6">100</text>
<text x="185.2" y="210.7">_N</text>
</g>
<g font-size="1.8" fill="#800000">
<text x="233.3" y="64.6">ZED1_PMOD</text>
<text x="172.3" y="67.1">ZED1_JTAG</text>
<text x="52.9" y="77.3">ZED1_CTRL</text>
<text x="172.8" y="84.9">µZ-FCI-NOHOLES-R</text>
<text x="233.8" y="90">µZ-FCI-NOHOLES-R</text>
<text x="71.2" y="95.1">µZ-FCI-NOHOLES-R</text>
<text x="55.5" y="115.4">ZED1_POWER</text>
<text x="68.7" y="214.4">µZ-FCI-NOHOLES-R</text>
</g>
<g font-size="1.4" fill="#505050">
<text x="30.6" y="121.6">CSO_NE_V/4.6B</text>
<text x="27.2" y="126.7">PCIE_N_VCCIO/4.2A</text>
<text x="30.6" y="129.2">PCIE_N_V/4.2A</text>
<text x="99.8" y="129.2">PCIE_S_V/4.2D</text>
<text x="99.8" y="126.7">PCIE_S_VCCIO/4.2D</text>
<text x="29.8" y="144.5">PCIE_N_5V/4.2A</text>
<text x="99.8" y="144.5">PCIE_S_5V/4.2D</text>
<text x="345.5" y="165.7" transform="rotate(-90 345.5 165.7)">PEX_S_V</text>
<text x="350.6" y="165.7" transform="rotate(-90 350.6 165.7)">PEX_S_V</text>
<text x="261.7" y="170.7" transform="rotate(-90 261.7 170.7)">PEX_N_V</text>
<text x="274.4" y="170.7" transform="rotate(-90 274.4 170.7)">PEX_N_V</text>
<text x="238.9" y="197.8">N_IO0/6.3B</text>
<text x="297.3" y="197.8">S_IO0/6.3D</text>
</g>
<g font-size="1.1" fill="#505050">
<text x="99.7" y="121.5">PCIE_I2C_V/4.2E</text>
<text x="99.7" y="136.7">CSO_SW_V/4.5D</text>
<text x="36.8" y="139.3">PEX_N_V</text>
<text x="99.7" y="139.3">PEX_S_V</text>
</g>
<g font-size=".8" fill="#505050">
<text x="201.2" y="146.8">JX1_SE_0/6.4C</text>
<text x="201.2" y="149.3">JX1_SE_1</text>
<text x="201.2" y="157">JX2_SE_0</text>
<text x="201.2" y="159.5">JX2_SE_1</text>
<text x="201.2" y="179.8">BANK13_SE_0/5.2C</text>
<text x="201.2" y="197.6">VP_0_P</text>
<text x="201.2" y="200.1">VP_0_N</text>
<text x="201.2" y="207.8">DXP_0_P</text>
<text x="201.2" y="210.3">DXP_0_N</text>
</g>
</svg>
